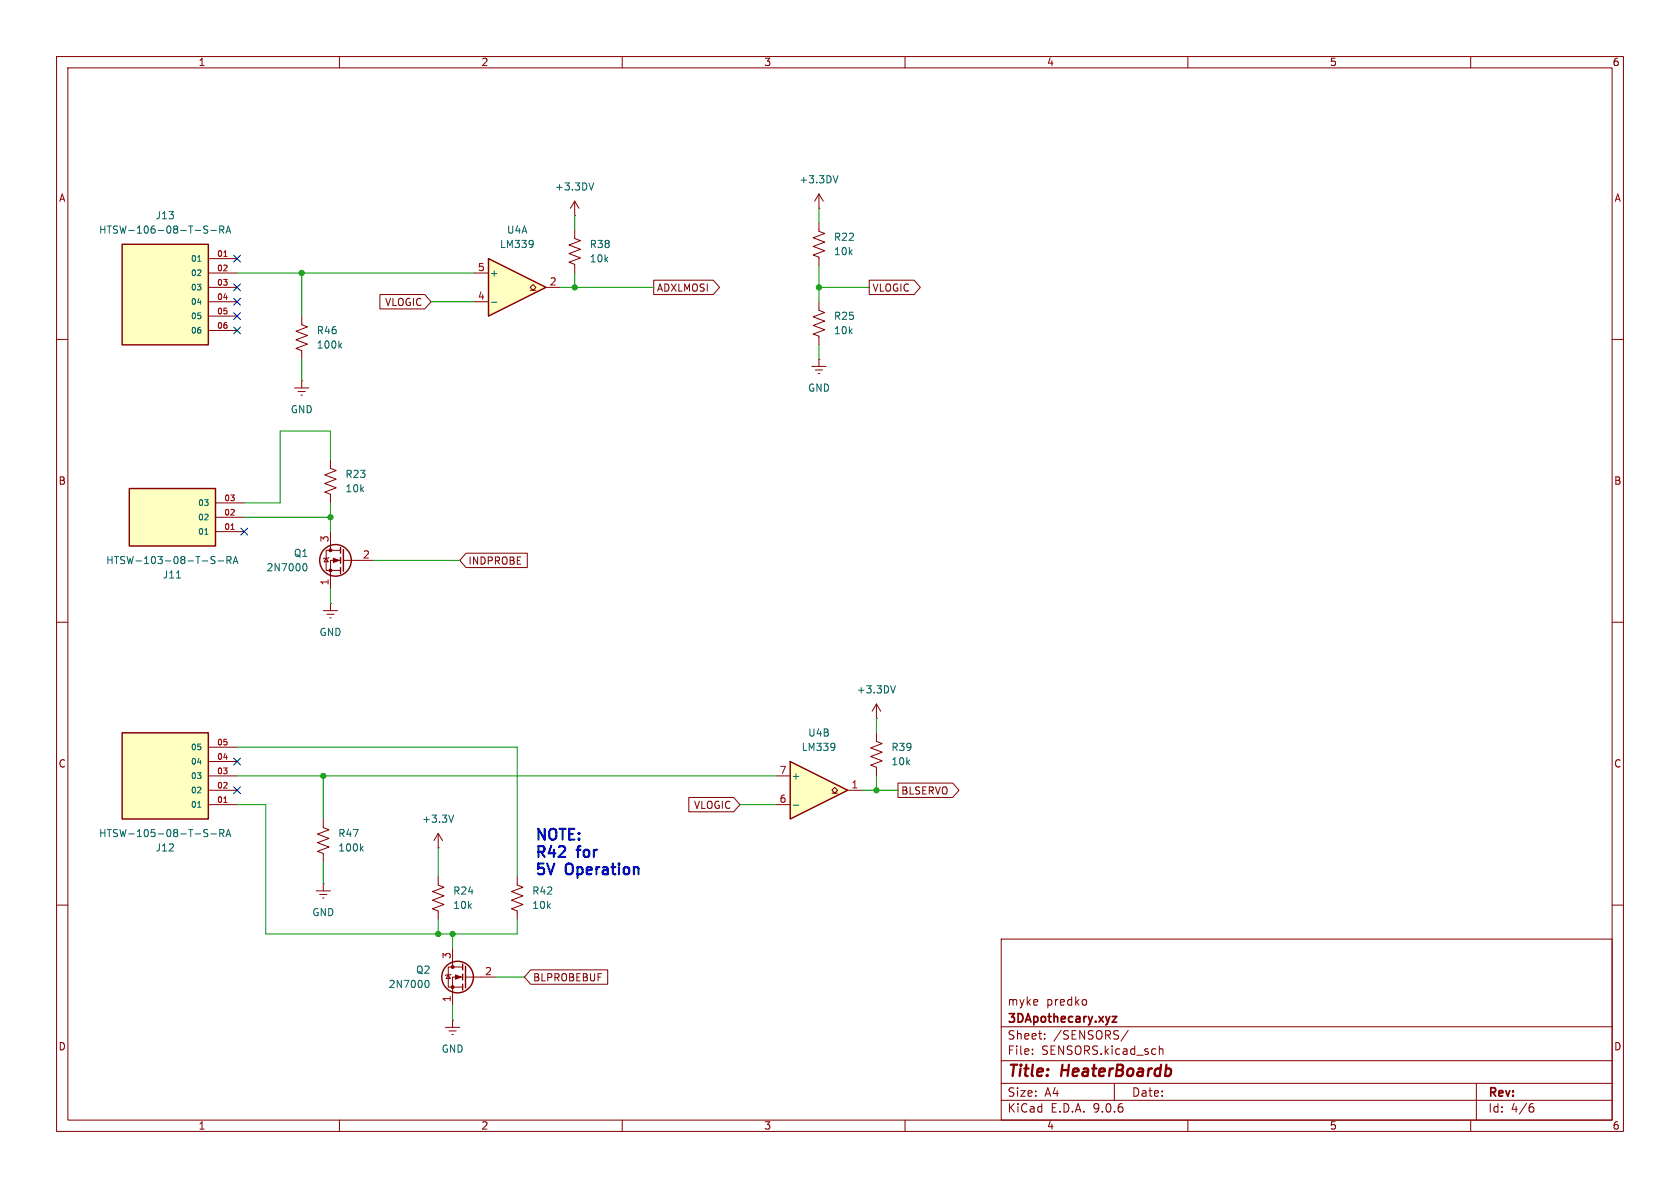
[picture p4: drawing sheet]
<svg xmlns="http://www.w3.org/2000/svg" width="297mm" height="210mm" viewBox="0 0 297 210" stroke-linecap="round" stroke-linejoin="round" font-family="sans-serif">
<g fill="none" stroke="#840000" stroke-width=".18">
<path d="M10 10h277v190h-277zM12 12h273v186h-273zM60 10v2M110 10v2M160 10v2M210 10v2M260 10v2M53.3 55.9v1.5l1.1 .4-2.1 .7 2.1 .8-2.1 .8 2.1 .7-2.1 .8 1 .4v1.5M10 60h2M285 60h2M57.7 98.7l.3 .6h-.7zM58.2 98.6l-.2 .1h-.7l-.2 .1"/>
<path d="M58.4 94v3.3M60.2 97.3h-2.5v3.5h2.5M60.2 99.1h-1.8v5M60.7 99.1h5.3M10 110h2M285 110h2M154.9 127h.1M154.9 129.5v1.6l1.1 .3-2.1 .8 2.1 .8-2.1 .7 2.1 .8-2.1 .8 1 .3v1.6M154.9 124.5l-.7 1.2M154.9 124.5l.8 1.2M154.9 124.5v2.5M55.9 157.5h2.5"/>
<path d="M56.5 158.1h1.3M57 158.8h.3M57.1 144.8v1.5l1.1 .4-2.1 .7 2.1 .8-2.1 .8 2.1 .7-2.1 .8 1 .4v1.5M57.1 156.2h.1M57.1 156.2v1.3M77.5 154.9v1.6l1 .3-2 .8 2 .8-2 .7 2 .8-2 .8 1 .3v1.6M77.5 149.9h.1M77.5 147.3v2.6M77.5 147.3l-.8 1.3M77.5 147.3l.7 1.3M91.4 154.9v1.6l1.1 .3-2.1 .8 2.1 .8-2.1 .7 2.1 .8-2.1 .8 1 .3v1.6M10 160h2"/>
<path d="M177 166h108v32h-108zM192 176.8l.1 .2v.4l-.1 .2M285 160h2M60 198v2M110 198v2M160 198v2M177 194.5h108M177 191.5h108M177 187.5h108M177 181.5h108M182.5 186.3v.1M182.5 185.5v.1"/>
<path d="M184.7 183.6v.1M184.7 182.8v.1M197 191.5v3M199.5 182.1l-1.3 2M205 184.9v1.5M205 185.5l.2-.1 .3 .1 .1 .9M210 198v2M260 198v2M261 191.5v6.5M270.6 195.7h.4l.2 .3-.1 .5-.5 .1M271 195.1l-.4 .1"/>
</g>
<path d="M196.6 179.7h.8l-.8 1h.8" fill="none" stroke="#840000" stroke-width=".3"/>
<g fill="none" stroke="#840000" stroke-width=".25">
<path d="M60.2 96.8v1M60.2 98.6v1M60.7 97.2v3.8M60.2 100.3v1"/>
<circle cx="59.3" cy="99.1" r="2.79"/>
</g>
<g fill="#840000" stroke="#840000" stroke-width=".18">
<path d="M58.9 98.7l1 .4-1 .3z"/>
<circle cx="58.4" cy="97.3" r=".25"/>
<circle cx="58.4" cy="100.8" r=".25"/>
</g>
<path d="M60 61.1l.4 .4M60.4 60.7l-.5 .5M53.7 99.7l.1-.1a.68 .68 0 0 1 .5 .7 .68 .68 0 0 1-.5 .6l-.1-.1M158.3 121.2l-.4 1.3M63.9 150l.3 .4M64.2 149.6l-.5 .5M80.2 144.1l-.4 1.3" fill="none" stroke="#006464" stroke-width=".18"/>
<path d="M21.6 43.2h15.2v17.8h-15.2z" fill="#ffffc2"/>
<path d="M21.6 43.2h15.2v17.8h-15.2z" fill="none" stroke="#840000" stroke-width=".25"/>
<path d="M36.8 45.7h5.1M36.8 48.3h5.1M36.8 50.8h5.1M36.8 53.3h5.1M36.8 55.9h5.1M36.8 58.4h5.1M52.1 68.6h2.5M52.7 69.2h1.3M53.2 69.9h.3M53.3 67.3h.1M53.3 67.3v1.3M58.4 81.3v1.5l1 .4-2 .7 2 .8-2 .8 2 .7-2 .8 1 .4v1.5" fill="none" stroke="#840000" stroke-width=".18"/>
<path d="M34.9 46.2h.6M36.7 40l-.4-.1-.2 .2v.3l.5 .3 .1 .3-.2 .2h-.5M37.3 40.7h1M38.9 40.6h.6l.1-.2-.1-.3-.6-.2v1.3M39.2 40.6l.4 .6M39.9 41.2l.5-1.3 .4 1.3M40.1 40.9h.6" fill="none" stroke="#006464" stroke-width=".18"/>
<path d="M39.6 45.3h.5" fill="none" stroke="#a90000" stroke-width=".18"/>
<path d="M22.9 86.4h15.2v10.1h-15.2z" fill="#ffffc2"/>
<path d="M22.9 86.4h15.2v10.1h-15.2z" fill="none" stroke="#840000" stroke-width=".25"/>
<g fill="none" stroke="#840000" stroke-width=".18">
<path d="M101.6 38.1h.1M101.6 35.6l-.8 1.2M101.6 35.6l.8 1.2M101.6 35.6v2.5M144.8 53.3v1.6l1 .3-2 .8 2 .8-2 .7 2 .8-2 .8 1 .3v1.6M143.5 64.8h2.5M144.1 65.4h1.3M144.7 66h.2M144.8 63.5h.1M144.8 63.5v1.3M38.1 94h5.1M38.1 91.4h5.1"/>
<path d="M38.1 88.9h5.1"/>
</g>
<path d="M105 32.3l-.5 1.3M36.2 94.4h.6M38 98.4h-.5l-.2 .1v.4l.6 .2 .1 .3-.2 .2h-.5M38.6 99.2h.9M40.1 99h.6l.2-.2-.1-.3-.7-.1v1.2M40.4 99l.5 .6M41.2 99.6l.4-1.2 .5 1.2M41.3 99.3h.6M31.2 102.2h.7" fill="none" stroke="#006464" stroke-width=".18"/>
<path d="M40.8 93.6h.6" fill="none" stroke="#a90000" stroke-width=".18"/>
<path d="M86.4 45.7l10.1 5.1-10.1 5.1z" fill="#ffffc2"/>
<path d="M86.4 45.7l10.1 5.1-10.1 5.1z" fill="none" stroke="#840000" stroke-width=".25"/>
<g fill="none" stroke="#840000" stroke-width=".18">
<path d="M144.8 36.8h.1M144.8 39.4v1.5l1 .4-2 .7 2 .8-2 .8 2 .7-2 .8 1 .4v1.5M144.8 34.3l-.8 1.3M144.8 34.3l.7 1.3M144.8 34.3v2.5M83.8 48.3h2.6M83.8 53.3h2.6M93.7 51.3h.5l-.5-.5 .5-.5 .5 .5-.5 .5h.5M96.5 50.8h2.6M101.6 40.6v1.6l1 .3-2 .8 2 .8-2 .7 2 .8-2 .8 1 .3v1.6M57.1 108h2.6M57.8 108.6h1.3"/>
<path d="M58.3 109.2h.2M58.4 106.7h.1M58.4 106.7v1.3"/>
</g>
<path d="M148.1 31.1l-.4 1.2M86.9 53.4h1M94.2 42.6v.9M94.3 43l-.1 .2" fill="none" stroke="#006464" stroke-width=".18"/>
<path d="M21.6 129.5h15.2v15.3h-15.2z" fill="#ffffc2"/>
<g fill="none" stroke="#840000" stroke-width=".25">
<path d="M21.6 129.5h15.2v15.3h-15.2zM81.8 170.4v1.1M81.8 172.2v1M81.8 174v1M82.3 170.8v3.8"/>
<circle cx="80.9" cy="172.7" r="2.79"/>
</g>
<g fill="none" stroke="#840000" stroke-width=".18">
<path d="M36.8 139.7h5.1M36.8 137.2h5.1M36.8 134.6h5.1M36.8 132.1h5.1M36.8 142.2h5.1M79.2 172.3l.4 .7h-.7zM79.8 172.2l-.2 .1h-.7l-.2 .2M80 167.6v3.3M81.8 170.9h-2.6v3.6h2.6M81.8 172.7h-1.8v5.1M82.3 172.7h5.3M78.7 181.6h2.6"/>
<path d="M79.4 182.2h1.2M79.9 182.9h.2M80 180.3h.1M80 180.3v1.3"/>
</g>
<path d="M34.9 142.7h.6M36.7 146.7l-.4-.1-.2 .2v.3l.5 .3 .1 .3-.2 .2-.5-.1M37.3 147.4h1M38.9 147.3l.6-.1 .1-.1-.1-.3-.6-.2v1.3M39.2 147.3l.4 .6M39.9 147.9l.5-1.3 .4 1.3M40.1 147.5h.6M75.3 173.4l.1-.1a.68 .68 0 0 1 .5 .6 .68 .68 0 0 1-.5 .7l-.1-.1" fill="none" stroke="#006464" stroke-width=".18"/>
<path d="M39.6 141.9h.5" fill="none" stroke="#a90000" stroke-width=".18"/>
<g fill="#840000" stroke="#840000" stroke-width=".18">
<path d="M80.5 172.3l1 .4-1 .4z"/>
<circle cx="80" cy="170.9" r=".25"/>
<circle cx="80" cy="174.5" r=".25"/>
</g>
<path d="M139.7 134.6l10.2 5.1-10.2 5.1z" fill="#ffffc2"/>
<path d="M139.7 134.6l10.2 5.1-10.2 5.1z" fill="none" stroke="#840000" stroke-width=".25"/>
<path d="M67.2 52.1h7.9l1.1 1.2-1.1 1.3h-7.9zM115.6 49.5h10.5l1.1 1.3-1.1 1.3h-10.5zM153.7 49.5h7.9l1.1 1.3-1.1 1.3h-7.9zM82.4 97.8h10.8v2.5h-10.8l-1.1-1.2zM137.2 137.2h2.5M149.9 139.7h2.5M158.7 138.4h9.7l1.1 1.3-1.1 1.3h-9.7zM121.8 141h7.9l1.1 1.2-1.1 1.3h-7.9zM137.2 142.2h2.5M147.1 140.2h.5l-.5-.5 .5-.5 .5 .5-.5 .5h.5M93.8 171.4h13.6v2.6h-13.6l-1.1-1.3z" fill="none" stroke="#840000" stroke-width=".18"/>
<path d="M147.5 131.5v.9M147.6 131.9l-.1 .2M140.2 142.3h1" fill="none" stroke="#006464" stroke-width=".18"/>
<g fill="none" stroke="#009600" stroke-width=".18">
<path d="M101.6 38.1v2.5M144.8 36.8v2.6M41.9 48.3h41.9M53.3 48.3v7.6M76.2 53.3h7.6M99.1 50.8h16.5M101.6 48.3v2.5M144.8 47v6.3M144.8 50.8h8.9M53.3 63.5v3.8M144.8 61v2.5M43.2 91.4h15.2"/>
<path d="M58.4 81.3v-5.1h-8.9v12.7h-6.3M58.4 88.9v5.1M66 99.1h15.3M58.4 104.1v2.6M41.9 137.2h95.3M41.9 132.1h49.5v22.8M57.1 137.2v7.6M152.4 139.7h6.3M154.9 127v2.5M154.9 137.2v2.5M41.9 142.2h5.1v22.9h44.4v-2.5M57.1 152.4v3.8"/>
<path d="M77.5 149.9v5M130.8 142.2h6.4M77.5 162.6v2.5M80 165.1v2.5M80 177.8v2.5M87.6 172.7h5.1"/>
</g>
<g fill="none" stroke="#000084" stroke-width=".18">
<path d="M41.3 50.2l1.2 1.2M41.3 52.7l1.2 1.2M41.3 55.3l1.2 1.2M41.3 45.1l1.2 1.2M41.3 57.8l1.2 1.2M42.5 50.2l-1.2 1.2M42.5 52.7l-1.2 1.2M42.5 55.3l-1.2 1.2M42.5 45.1l-1.2 1.2M42.5 57.8l-1.2 1.2M42.6 93.4l1.2 1.2M43.8 93.4l-1.2 1.2"/>
<path d="M41.3 139.1l1.2 1.2M41.3 134l1.2 1.2M42.5 139.1l-1.2 1.2M42.5 134l-1.2 1.2"/>
</g>
<g fill="#009600" stroke="#009600" stroke-width=".18">
<circle cx="80" cy="165.1" r=".46"/>
<circle cx="57.1" cy="137.2" r=".46"/>
<circle cx="77.5" cy="165.1" r=".46"/>
<circle cx="154.9" cy="139.7" r=".46"/>
<circle cx="58.4" cy="91.4" r=".46"/>
<circle cx="53.3" cy="48.3" r=".46"/>
<circle cx="101.6" cy="50.8" r=".46"/>
<circle cx="144.8" cy="50.8" r=".46"/>
</g>
<g font-size="2.8" fill="#840000">
<text x="178" y="190.9">Title:</text>
<text x="187.7" y="190.9">HeaterBoardb</text>
</g>
<g font-size="2.7" fill="#0000c2">
<text x="94.5" y="149.1">NOTE:</text>
<text x="94.5" y="152.2">R42</text>
<text x="94.5" y="155.2">5V</text>
<text x="100.1" y="155.2">Operation</text>
<text x="102.2" y="152.2">for</text>
</g>
<g font-size="2.1" fill="#840000">
<text x="178" y="178">myke</text>
<text x="184.9" y="178">predko</text>
<text x="178" y="184">Sheet:</text>
<text x="178" y="181.2">3DApothecary.xyz</text>
<text x="186.2" y="184">/SENSORS/</text>
<text x="178" y="186.7">File:</text>
<text x="184.1" y="186.7">SENSORS.kicad_sch</text>
<text x="178" y="196.9">KiCad</text>
<text x="178" y="194.1">Size:</text>
<text x="184.7" y="194.1">A4</text>
<text x="185.7" y="196.9">E.D.A.</text>
<text x="193.3" y="196.9">9.0.6</text>
<text x="200" y="194.1">Date:</text>
<text x="263" y="194.3">Rev:</text>
<text x="263" y="196.9">Id:</text>
<text x="267.1" y="196.9">4/6</text>
</g>
<g font-size="1.8" fill="#840000">
<text x="35" y="11.9">1</text>
<text x="85" y="11.9">2</text>
<text x="135" y="11.9">3</text>
<text x="185" y="11.9">4</text>
<text x="235" y="11.9">5</text>
<text x="285" y="11.9">6</text>
<text x="10.3" y="35.9">A</text>
<text x="285.3" y="35.9">A</text>
<text x="116" y="51.8">ADXLMOSI</text>
<text x="154.1" y="51.8">VLOGIC</text>
<text x="68" y="54.3">VLOGIC</text>
<text x="10.3" y="85.9">B</text>
<text x="285.3" y="85.9">B</text>
<text x="82.7" y="100">INDPROBE</text>
<text x="10.3" y="135.9">C</text>
<text x="285.3" y="135.9">C</text>
<text x="122.6" y="143.2">VLOGIC</text>
<text x="159.2" y="140.7">BLSERVO</text>
<text x="94.1" y="173.7">BLPROBEBUF</text>
<text x="10.3" y="185.9">D</text>
<text x="285.3" y="185.9">D</text>
<text x="35" y="199.9">1</text>
<text x="85" y="199.9">2</text>
<text x="135" y="199.9">3</text>
<text x="185" y="199.9">4</text>
<text x="235" y="199.9">5</text>
<text x="285" y="199.9">6</text>
</g>
<g font-size="1.8" fill="#006464">
<text x="98" y="33.9">+3.3DV</text>
<text x="141.2" y="32.6">+3.3DV</text>
<text x="17.4" y="41.5">HTSW-106-08-T-S-RA</text>
<text x="27.4" y="39">J13</text>
<text x="89.5" y="41.5">U4A</text>
<text x="88.3" y="44">LM339</text>
<text x="104.1" y="46.6">10k</text>
<text x="104.1" y="44">R38</text>
<text x="147.3" y="45.3">10k</text>
<text x="147.3" y="42.8">R22</text>
<text x="86.5" y="49.1">+</text>
<text x="55.9" y="59.3">R46</text>
<text x="147.3" y="59.3">10k</text>
<text x="147.3" y="56.7">R25</text>
<text x="55.9" y="61.8">100k</text>
<text x="142.7" y="69.4">GND</text>
<text x="51.3" y="73.3">GND</text>
<text x="61" y="87.2">10k</text>
<text x="61" y="84.7">R23</text>
<text x="18.7" y="99.9">HTSW-103-08-T-S-RA</text>
<text x="47" y="101.2">2N7000</text>
<text x="51.9" y="98.7">Q1</text>
<text x="28.7" y="102.5">J11</text>
<text x="56.4" y="112.6">GND</text>
<text x="151.4" y="122.8">+3.3DV</text>
<text x="142.8" y="130.4">U4B</text>
<text x="141.6" y="132.9">LM339</text>
<text x="157.5" y="135.5">10k</text>
<text x="157.5" y="132.9">R39</text>
<text x="139.8" y="138">+</text>
<text x="17.4" y="148.2">HTSW-105-08-T-S-RA</text>
<text x="59.7" y="148.2">R47</text>
<text x="74.5" y="145.6">+3.3V</text>
<text x="27.4" y="150.7">J12</text>
<text x="59.7" y="150.7">100k</text>
<text x="80" y="160.9">10k</text>
<text x="80" y="158.3">R24</text>
<text x="94" y="160.9">10k</text>
<text x="94" y="158.3">R42</text>
<text x="55.1" y="162.2">GND</text>
<text x="73.4" y="172.3">Q2</text>
<text x="68.6" y="174.9">2N7000</text>
<text x="78" y="186.3">GND</text>
</g>
<g font-size="1.8" fill="#a90000">
<text x="84.4" y="48">5</text>
<text x="84.4" y="53.1">4</text>
<text x="97.1" y="50.5">2</text>
<text x="58.2" y="96" transform="rotate(-90 58.2 96)">3</text>
<text x="64.1" y="98.8">2</text>
<text x="58.2" y="103.6" transform="rotate(-90 58.2 103.6)">1</text>
<text x="137.7" y="136.9">7</text>
<text x="137.7" y="142">6</text>
<text x="150.4" y="139.4">1</text>
<text x="79.8" y="169.6" transform="rotate(-90 79.8 169.6)">3</text>
<text x="85.7" y="172.5">2</text>
<text x="79.8" y="177.2" transform="rotate(-90 79.8 177.2)">1</text>
</g>
<g font-size="1.4" fill="#006464">
<text x="33.6" y="46.5">01</text>
<text x="33.6" y="49">02</text>
<text x="33.6" y="51.5">03</text>
<text x="33.6" y="54.1">04</text>
<text x="33.6" y="56.6">05</text>
<text x="33.6" y="59.2">06</text>
<text x="34.9" y="89.6">03</text>
<text x="34.9" y="94.7">01</text>
<text x="34.9" y="92.2">02</text>
<text x="33.6" y="137.9">03</text>
<text x="33.6" y="135.4">04</text>
<text x="33.6" y="132.8">05</text>
<text x="33.6" y="143">01</text>
<text x="33.6" y="140.4">02</text>
</g>
<g font-size="1.4" fill="#a90000">
<text x="38.3" y="45.5">01</text>
<text x="38.3" y="48">02</text>
<text x="38.3" y="50.5">03</text>
<text x="38.3" y="53.1">04</text>
<text x="38.3" y="55.6">05</text>
<text x="38.3" y="58.2">06</text>
<text x="39.5" y="88.6">03</text>
<text x="39.5" y="93.7">01</text>
<text x="39.5" y="91.2">02</text>
<text x="38.3" y="131.8">05</text>
<text x="38.3" y="136.9">03</text>
<text x="38.3" y="134.4">04</text>
<text x="38.3" y="142">01</text>
<text x="38.3" y="139.4">02</text>
</g>
</svg>
